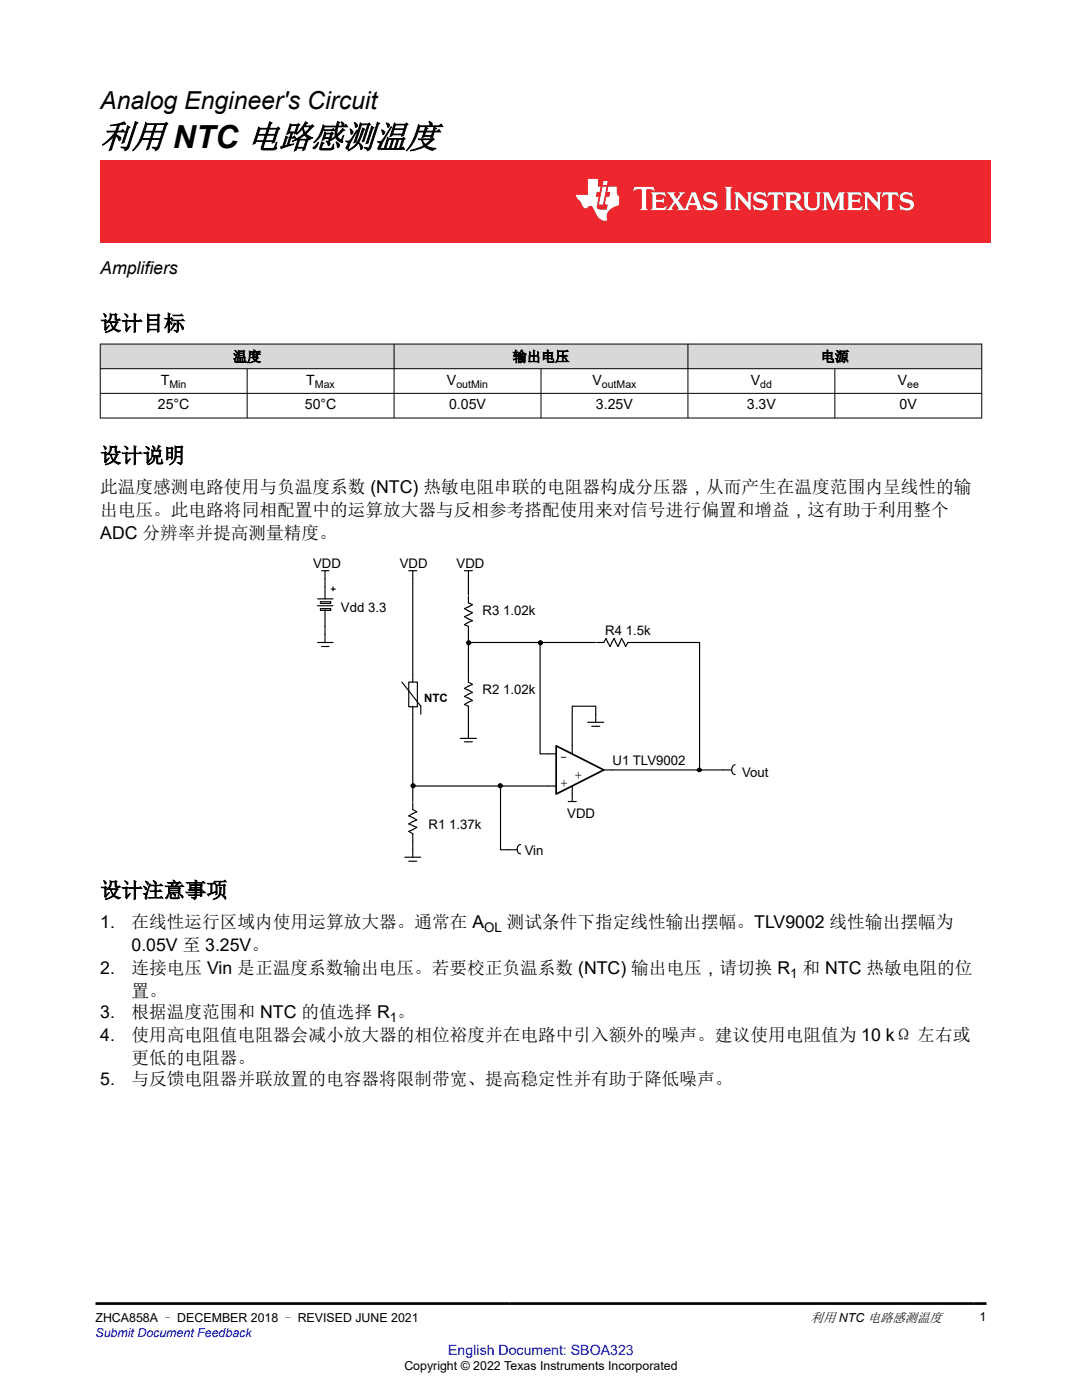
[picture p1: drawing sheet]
<svg xmlns="http://www.w3.org/2000/svg" width="216mm" height="279mm" viewBox="0 0 216 279" stroke-linecap="round" stroke-linejoin="round" font-family="sans-serif">
<path d="M20 32h177.8v16.4h-177.8z" fill="#ed272d"/>
<g fill="#fff">
<path d="M144.6 37.3h1.6l-.4 .3v.3v3.5v.2l.4 .3h-1.6l.3-.3v-.2v-3.5v-.3z"/>
<path d="M146.4 38.4h1.1l1.8 2v-1.7l-.3-.3h1.1l-.3 .6v3l-2.5-2.7v2.1l.3 .5h-1.2l.4-.5v-2.4z"/>
<path d="M150.6 38.7a1.86 1.86 0 0 1 1.9-.2l.2-.1 .1 1a1.37 1.37 0 0 0-1.8-.4v.4l.4 .2a1.88 1.88 0 0 1 1.7 .9 1.37 1.37 0 0 1-.6 1.4 1.37 1.37 0 0 1-1.5 0l-.2-.1-.3 .1-.2-1.1a1.46 1.46 0 0 0 2.1 .4v-.4l-.5-.3a1.47 1.47 0 0 1-1.6-1.1z"/>
<path d="M153.4 38.4h2.8l.2 1a.95 .95 0 0 0-1.2-.5l-.1 2.5 .1 .2 .3 .3h-1.5l.4-.3v-.2v-2.4l-.2-.2a.95 .95 0 0 0-1 .6z"/>
<path d="M160.1 38.4h1.5l-.4 .6v1.7a.92 .92 0 0 0 .9 .9 .92 .92 0 0 0 1-.9v-1.7l-.4-.6h1.2l-.3 .3a5.2 5.2 0 0 1-.3 2.9 1.97 1.97 0 0 1-2.7-.3l-.1-2.3z"/>
<path d="M164.1 38.4h1.3l1 2.3 1-2.3h1.3l-.4 .6v2.4v.2l.4 .3h-1.5l.3-.5v-2.3l-1.2 2.9-1.4-2.9v2.3l.3 .5h-1.1l.3-.5v-2.4z"/>
<path d="M168.9 38.4h2.8l.3 .8h-.1l-.7-.4-1.1 .1-.1 1 1.2-.1 .4-.2v1l-.4-.3h-1.2l.1 1.1 .2 .1a1.76 1.76 0 0 0 1.8-.5l.1 .1-.4 .8h-2.9l.3-.3 .1-.2v-2.4l-.1-.3z"/>
<path d="M172.3 38.4h1l1.8 2v-1.7l-.3-.3h1.1l-.3 .6v3l-2.5-2.7v2.1l.3 .5h-1.1l.3-.5v-2.4z"/>
<path d="M176.2 38.4h2.9l.2 1a.95 .95 0 0 0-1.3-.5v2.5v.2l.4 .3h-1.5l.3-.3 .1-.2v-2.4l-.3-.2a.95 .95 0 0 0-1 .6z"/>
<path d="M179.8 38.7a1.86 1.86 0 0 1 1.9-.2l.2-.1 .2 .9-.3-.2a1.02 1.02 0 0 0-1.6 .1l.2 .3 .3 .1a1.88 1.88 0 0 1 1.6 .9 1.37 1.37 0 0 1-.6 1.4 1.37 1.37 0 0 1-1.5 0l-.2-.1-.3 .1-.3-1 .1-.1a1.45 1.45 0 0 0 2.1 .4v-.4l-.5-.3a1.46 1.46 0 0 1-1.6-1.1z"/>
<path d="M126.6 37.3l-.3 .8 .1 .1a1.59 1.59 0 0 1 1.7-.3v3.5l-.4 .5h1.6l-.4-.5v-3.4v-.1l.3-.1a1.81 1.81 0 0 1 1.5 .3l-.3-.8zM129.8 38.4l.4 .6v2.4l-.1 .2-.3 .3h2.9l.4-.8-.1-.1-.2 .3a2.48 2.48 0 0 1-1.8 .1v-1.1h1.1l.4 .3v-1l-.4 .2-1.1 .1v-1l1.2-.1 .6 .4h.1l-.3-.8zM133 38.4l1.5 1.8-.9 1.2-.6 .5h1.3l-.2-.3 .6-1.1 .7 1.1-.3 .3h2.5l-.3-.3 .2-.6h1.4l.2 .6-.2 .3h1.5l-.4-.5-1.2-3h-.8l-1.1 2.8-.3 .5-1.3-1.7 .8-1.1 .6-.5h-1.3l.3 .3-.7 1-.6-1 .3-.3zM138.2 39l.6 1.6h-1.2zM140.6 38.7a1 1 0 0 0-.2 1.1 1 1 0 0 0 .9 .6l1 .2a.48 .48 0 0 1 .2 .5 .48 .48 0 0 1-.4 .4 1.69 1.69 0 0 1-1.8-.7l.2 1.1 .2-.1a2 2 0 0 0 2.4-.5 1.08 1.08 0 0 0-1-1.5l-.9-.3-.2-.3a1.1 1.1 0 0 1 1.9 .2l-.2-1-.3 .1-.4-.1a1.51 1.51 0 0 0-1.4 .3z"/>
<path d="M117.3 35.7v3.2h-2.4a1.96 1.96 0 0 0 .9 1.2l.2 .4a1.42 1.42 0 0 0 .9 1.1l.2-.1a.69 .69 0 0 1 .6-.4 .69 .69 0 0 1 .7 .4l.4 .9a1.93 1.93 0 0 0 2.4 1.5 2.02 2.02 0 0 1 1.5-2.7l.8-.3v-1.7a1.85 1.85 0 0 1-.4-1.9h-1.7l-.2 1h.6l-.2 1h-.6l-.2 1.1v.3l.5 .1-.2 1h-.8a.85 .85 0 0 1-1.2-.7l.3-1.8h-.5l.2-1h.5l.3-1h-.6v-1.6zM120.2 37.3l-.7 3.5h.8l.7-3.5zM120.4 36.1l-.1 .8h.8l.1-.8z"/>
<path d="M156.5 38.4l.4 .6v2.4l-.1 .2-.3 .3h1.5l-.3-.3v-1.1a.87 .87 0 0 1 1.1 .7 1.03 1.03 0 0 0 1.6 .6 1.9 1.9 0 0 1-1.1-1.2l-.4-.3a.94 .94 0 0 0 .9-.9 .94 .94 0 0 0-.9-1zM157.8 38.8h.1a.78 .78 0 0 1 1.1 .6 .61 .61 0 0 1-.7 .7h-.6z"/>
</g>
<g fill="#d8d8d8">
<path d="M20 68.7h175.9v4.9h-175.9z" fill-rule="evenodd"/>
<path d="M20.1 68.7h58.5v4.8h-58.5z" fill-rule="evenodd"/>
<path d="M78.7 68.7h58.5v4.8h-58.5z" fill-rule="evenodd"/>
<path d="M137.3 68.7h58.5v4.8h-58.5z" fill-rule="evenodd"/>
</g>
<path d="M19.9 68.7h176.1M19.9 73.6h176.1M19.9 78.5h176.1M20 68.6v14.9M49.3 73.6v9.9M78.6 68.6v14.9M107.9 73.6v9.9M137.3 68.6v14.9M166.6 73.6v9.9M195.9 68.6v14.9M19.9 83.4h176.1" fill="none" stroke="#000" stroke-width=".2"/>
<g fill="#000">
<circle cx="93.5" cy="128.3" r=".4"/>
<circle cx="107.8" cy="128.3" r=".4"/>
<circle cx="82.4" cy="156.8" r=".4"/>
<circle cx="99.8" cy="156.8" r=".4"/>
<circle cx="139.6" cy="153.7" r=".37"/>
</g>
<g fill="none" stroke="#000" stroke-width=".23">
<path d="M64.2 113.9h1.5M64.9 113.9v1.6M81.6 113.9h1.6M82.4 113.9v1.6M92.7 113.9h1.6M93.5 113.9v1.6M63.4 128.2h3.1M64.2 129h1.5M64.9 126.6v1.6M119.1 128.2h1.4l.4-.8 .8 1.6 .8-1.6 .8 1.6 .7-1.6 .8 1.6 .5-.8h1.6M91.9 147.4h3.2M92.7 148h1.6"/>
<path d="M93.5 145.8v1.6M109.4 156.9h1.6M109.4 150.5h1.6M113.4 160h1.6M114.2 148.8v1.7M114.2 156.9v3.1M117.3 144.1h3.2M118.1 145h1.6M118.9 142.5v1.6M120.5 153.7h1.6M144.3 153.7h1.6M146.7 152.6a1.03 1.03 0 0 0-.7 1 1.03 1.03 0 0 0 .7 1"/>
<path d="M80.8 171.1h3.2M81.6 171.9h1.6M82.4 169.6v1.5M101.5 169.6h1.6M103.9 168.6a.95 .95 0 0 0-.7 .9 .95 .95 0 0 0 .7 .9"/>
<circle cx="93.5" cy="128.3" r=".4"/>
<circle cx="107.8" cy="128.3" r=".4"/>
<circle cx="82.4" cy="156.8" r=".4"/>
<circle cx="99.8" cy="156.8" r=".4"/>
<circle cx="139.6" cy="153.7" r=".37"/>
</g>
<path d="M111 148.8l9.5 4.9-9.5 4.8z" fill="#fff"/>
<path d="M111 148.8l9.5 4.9-9.5 4.8z" fill="none" stroke="#000" stroke-width=".34"/>
<path d="M63.4 119.5h3.1M66.1 117.6h.8M66.5 117.1v.8" fill="none" stroke="#000" stroke-width=".23"/>
<path d="M63.9 120.1h2.1v.3h-2.1z" fill-rule="evenodd" fill="#fff"/>
<path d="M63.4 120.9h3.1M63.9 120.1h2.1v.3h-2.1z" fill="none" stroke="#000" stroke-width=".23"/>
<path d="M63.9 121.5h2.1v.3h-2.1z" fill-rule="evenodd" fill="#fff"/>
<g fill="none" stroke="#000" stroke-width=".23">
<path d="M64.9 115.5v4M82.4 115.5v20.6M93.5 115.5v3.2M93.5 118.9v1.4l.8 .4-1.6 .8 1.6 .8-1.6 .8 1.6 .8-1.6 .8 .8 .3v9.6M63.9 121.5h2.1v.3h-2.1zM64.9 121.7v4.9M80.2 136.1l3.8 4.8v1.6M81.6 136.1h1.7v5h-1.7zM93.5 134.8v1.3l.8 .5-1.6 .8 1.6 .8-1.6 .8 1.6 .8-1.6 .8 .8 .3v4.9M93.5 128.2h25.4M107.8 128.2v22.3h1.6M126.9 128.2h12.7v25.5"/>
<path d="M82.4 140.9v19.1M82.4 156.9h27M99.9 156.9v12.7h1.6M118.9 142.5v-1.6h-4.7v7.9M122.1 153.7h22.2M82.4 160.2v1.4l.8 .4-1.6 .8 1.6 .8-1.6 .8 1.6 .7-1.6 .8 .8 .5v3.2"/>
</g>
<path d="M27.7 3.7l-.2 .6 .5-.3h.6v.2v2.2l-.2 .3h1l-.2-.3v-2.2v-.2h.5l.5 .3-.1-.6zM29.8 4.4l.2 .4v1.6l-.2 .3h1.9l.1-.6a1.08 1.08 0 0 1-1.3 .2v-.6h.6l.4 .1v-.6l-.4 .2h-.6v-.6l.2-.1a1 1 0 0 1 1 .3l-.1-.6zM31.8 4.4l1 1.2-1 1.1h.9l-.2-.2 .4-.7 .5 .7-.2 .2h1.6l-.2-.2 .1-.4h1l.1 .4-.1 .2h.9l-.2-.3-.8-2h-.5l-1 2.2-.8-1.1 .9-1.1h-.8l.2 .2-.5 .7-.3-.7 .1-.2zM35.2 4.8l.4 1h-.8zM36.8 4.6a.65 .65 0 0 0-.2 .7 .65 .65 0 0 0 .6 .4l.7 .2 .1 .2a.79 .79 0 0 1-.7 .4 .79 .79 0 0 1-.7-.5l.1 .7 .2-.1a.93 .93 0 0 0 1.1 .1 .93 .93 0 0 0 .4-.9 1.46 1.46 0 0 0-1.2-.6l-.1-.4a1.09 1.09 0 0 1 1.2 .2l-.2-.6-.1 .1-.6-.1zM28.4 7.2l.2 .4v2.3l-.2 .4h1l-.2-.4v-2.3l.2-.4zM29.6 7.9l.2 .4v1.6l-.2 .4h.8l-.3-.4v-1.4l1.7 1.8v-2l.2-.4h-.8l.2 .3 .1 1.1-1.2-1.4zM32.3 8.1a.65 .65 0 0 0-.2 .7 .65 .65 0 0 0 .7 .4l.6 .2 .1 .3a.79 .79 0 0 1-.7 .3 .79 .79 0 0 1-.7-.5l.1 .8 .2-.1a.93 .93 0 0 0 1.1 0 .93 .93 0 0 0 .4-.9 1.46 1.46 0 0 0-1.2-.6l-.1-.4a1.09 1.09 0 0 1 1.2 .2l-.2-.6-.1 .1-.6-.1zM34.1 7.9l-.1 .7a.63 .63 0 0 1 .7-.4l.1 1.7-.3 .4h1l-.2-.4v-1.7a.66 .66 0 0 1 .8 .4l-.1-.7zM36.2 7.9l.2 .4v1.6l-.2 .4h.9l-.2-.2v-.8l.5 .1 .1 .1a.79 .79 0 0 0 1.2 .7l-1-1a.61 .61 0 0 0 .6-.6 .61 .61 0 0 0-.5-.6zM36.9 8.3l.2-.1a.47 .47 0 0 1 .5 .1 .47 .47 0 0 1 .1 .5l-.2 .2h-.6zM38.5 7.9l.2 .3a2.27 2.27 0 0 0 .4 1.9 1.04 1.04 0 0 0 1.7-.6v-1.3l.2-.3h-.8l.2 .4v1.2a.6 .6 0 0 1-.6 .5 .6 .6 0 0 1-.6-.5v-1.2l.3-.4zM41.1 7.9l.2 .4v1.6l-.2 .4h.7l-.2-.4v-1.5l.9 1.9 .8-1.9v1.5l-.2 .4h1l-.3-.4v-1.6l.3-.4h-.8l-.7 1.6-.7-1.6zM44.3 7.9l.2 .4v1.6l-.2 .4h1.9l.1-.6a1.09 1.09 0 0 1-1.3 .1v-.6h.6l.4 .2v-.7l-.4 .2h-.6v-.5l.2-.2a1.01 1.01 0 0 1 1 .3l-.1-.6zM46.4 7.9l.3 .4v1.6l-.3 .4h.8l-.2-.4v-1.4l1.6 1.8v-2l.2-.4h-.7l.2 .3v1.1l-1.2-1.4zM49 7.9l-.1 .7a.63 .63 0 0 1 .8-.4v1.7l-.3 .4h1l-.2-.4v-1.7a.66 .66 0 0 1 .8 .4l-.1-.7zM51.4 8.1a.65 .65 0 0 0-.2 .7 .65 .65 0 0 0 .6 .4l.6 .2 .2 .3a.79 .79 0 0 1-.8 .3 .79 .79 0 0 1-.6-.5l.1 .8 .2-.1a.93 .93 0 0 0 1 0 .93 .93 0 0 0 .5-.9 1.46 1.46 0 0 0-1.3-.6l-.1-.4a1.09 1.09 0 0 1 1.3 .2l-.2-.6-.2 .1-.5-.1z" fill="#231f20"/>
<path d="M21.1 2.3v2.8h-2.1l.1 .4 .9 .9a.95 .95 0 0 0 .9 .9 .59 .59 0 0 1 .6-.3 .59 .59 0 0 1 .5 .3l.4 .8a1.59 1.59 0 0 0 2.1 1.3 1.61 1.61 0 0 1 1-2.2l1-.4-.1-1.4a1.59 1.59 0 0 1-.4-1.7h-1.4l-.2 .9h.5l-.1 .8h-.5l-.2 1v.3h.4l-.2 .9h-.6a.73 .73 0 0 1-1.1-.6l.3-1.6h-.5l.2-.8h.5l.2-.9h-.5v-1.4zM23.6 3.7l-.6 3h.7l.6-3zM23.8 2.7l-.1 .7h.7l.1-.7z" fill="#ed1c24"/>
<path d="M19 15h177.8M19 260.2h177.8" fill="none" stroke="#000" stroke-width=".53"/>
<path d="M0 0h215.9v15.9h-215.9z" fill-rule="evenodd" fill="#fff"/>
<text font-size="6.7" x="20" y="29.5">利用 NTC 电路感测温度</text>
<text font-size="4.9" x="20" y="21.7">Analog Engineer's Circuit</text>
<g font-size="4.2">
<text x="20" y="66">设计目标</text>
<text x="20" y="92.4">设计说明</text>
<text x="20" y="179.1">设计注意事项</text>
</g>
<g font-size="3.5">
<text x="20" y="54.8">Amplifiers</text>
<text x="20" y="98.5">此温度感测电路使用与负温度系数 (NTC) 热敏电阻串联的电阻器构成分压器，从而产生在温度范围内呈线性的输</text>
<text x="20" y="103">出电压。此电路将同相配置中的运算放大器与反相参考搭配使用来对信号进行偏置和增益，这有助于利用整个</text>
<text x="20" y="107.6">ADC 分辨率并提高测量精度。</text>
<text x="20" y="185.2">1.</text>
<text x="26.3" y="185.2">在线性运行区域内使用运算放大器。通常在 A</text>
<text x="101.1" y="185.2">测试条件下指定线性输出摆幅。TLV9002 线性输出摆幅为</text>
<text x="26.2" y="189.8">0.05V 至 3.25V。</text>
<text x="20" y="194.4">2.</text>
<text x="26.2" y="194.4">连接电压 Vin 是正温度系数输出电压。若要校正负温系数 (NTC) 输出电压，请切换 R 和 NTC 热敏电阻的位</text>
<text x="20" y="203.2">3.</text>
<text x="26.2" y="199">置。</text>
<text x="26.2" y="203.2">根据温度范围和 NTC 的值选择 R 。</text>
<text x="20" y="207.8">4.</text>
<text x="26.2" y="207.8">使用高电阻值电阻器会减小放大器的相位裕度并在电路中引入额外的噪声。建议使用电阻值为 10 kΩ 左右或</text>
<text x="26.2" y="212.4">更低的电阻器。</text>
<text x="20" y="216.6">5.</text>
<text x="26.2" y="216.6">与反馈电阻器并联放置的电容器将限制带宽、提高稳定性并有助于降低噪声。</text>
</g>
<g font-size="2.8">
<text x="32.1" y="76.8">T</text>
<text x="46.5" y="72.1">温度</text>
<text x="61.1" y="76.8">T</text>
<text x="89.2" y="76.8">V</text>
<text x="102.3" y="72.1">输出电压</text>
<text x="118.2" y="76.8">V</text>
<text x="149.8" y="76.8">V</text>
<text x="163.8" y="72.1">电源</text>
<text x="179.1" y="76.8">V</text>
<text x="31.5" y="81.7">25°C</text>
<text x="60.8" y="81.7">50°C</text>
<text x="89.6" y="81.7">0.05V</text>
<text x="118.9" y="81.7">3.25V</text>
<text x="149" y="81.7">3.3V</text>
<text x="179.5" y="81.7">0V</text>
</g>
<text font-size="2.8" fill="#00f" x="89.4" y="270.4">English Document: SBOA323</text>
<g font-size="2.6">
<text x="62.5" y="113.4">VDD</text>
<text x="79.8" y="113.4">VDD</text>
<text x="91.1" y="113.4">VDD</text>
<text x="68" y="122.2">Vdd 3.3</text>
<text x="96.3" y="122.8">R3 1.02k</text>
<text x="120.8" y="126.7">R4 1.5k</text>
<text x="96.3" y="138.5">R2 1.02k</text>
<text x="111.7" y="151.8">-</text>
<text x="114.6" y="155.4">+</text>
<text x="122.2" y="152.6">U1 TLV9002</text>
<text x="148.1" y="155">Vout</text>
<text x="111.8" y="157">+</text>
<text x="85.5" y="165.4">R1 1.37k</text>
<text x="113.2" y="163.3">VDD</text>
<text x="104.7" y="170.6">Vin</text>
<text x="96.6" y="185.9">OL</text>
<text x="157.7" y="195.1">1</text>
<text x="77.8" y="203.9">1</text>
<text x="161.8" y="263.8">利用 NTC 电路感测温度</text>
</g>
<g font-size="2.5">
<text x="19" y="263.8">ZHCA858A – DECEMBER 2018 – REVISED JUNE 2021</text>
<text x="195.5" y="263.6">1</text>
<text x="80.7" y="273.5">Copyright © 2022 Texas Instruments Incorporated</text>
</g>
<text font-size="2.5" fill="#00f" x="19" y="266.8">Submit Document Feedback</text>
<text font-size="2.3" x="84.7" y="140">NTC</text>
<g font-size="2.1">
<text x="33.8" y="77.3">Min</text>
<text x="62.8" y="77.3">Max</text>
<text x="91.1" y="77.3">outMin</text>
<text x="120.1" y="77.3">outMax</text>
<text x="151.7" y="77.3">dd</text>
<text x="181" y="77.3">ee</text>
</g>
</svg>
